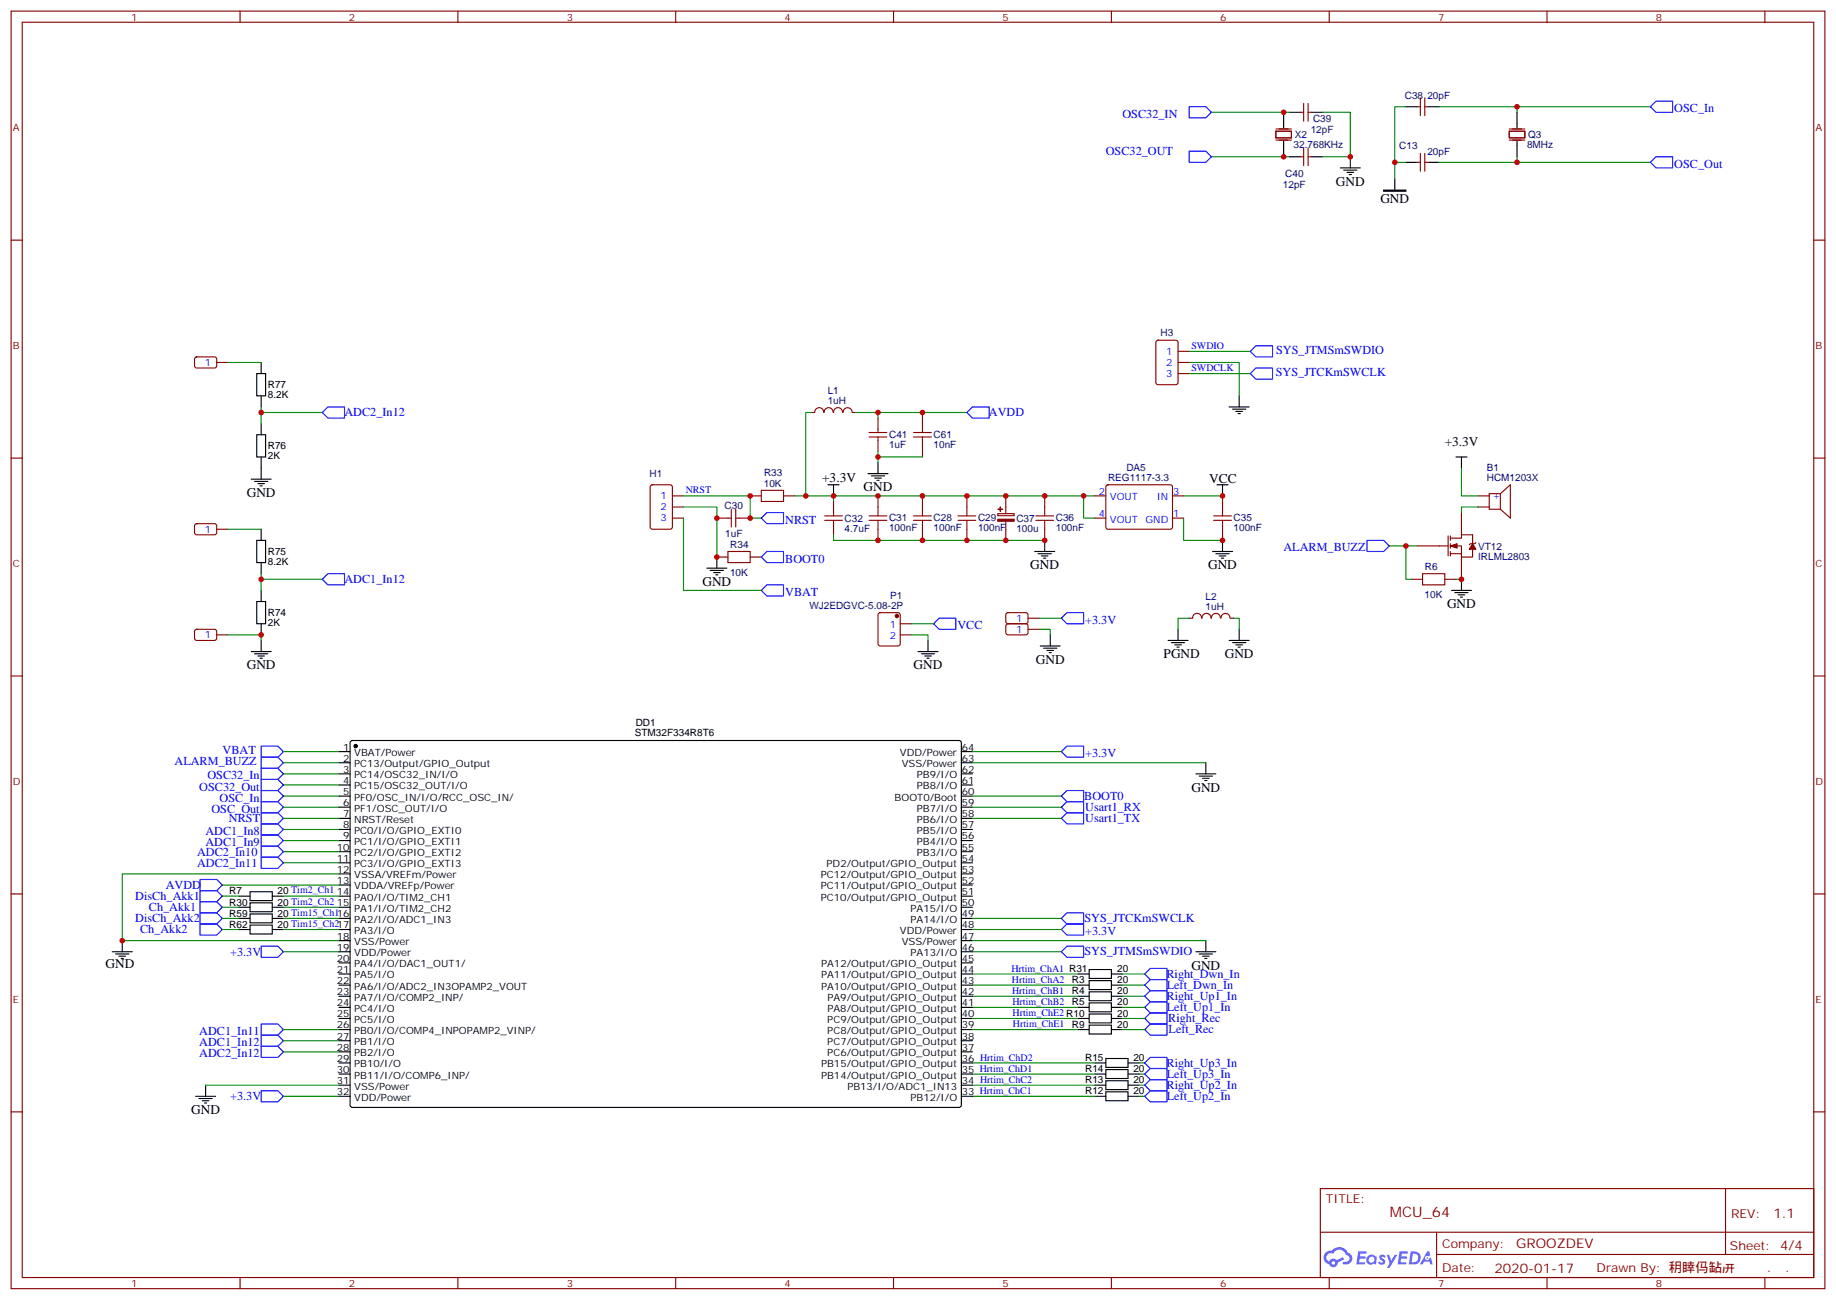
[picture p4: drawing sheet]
<svg xmlns="http://www.w3.org/2000/svg" width="583mm" height="413mm" viewBox="0 0 583 413" stroke-linecap="round" stroke-linejoin="round" font-family="sans-serif">
<g fill="none" stroke="#870000" stroke-width=".35">
<path d="M3.5 3.5h575.8v405.4h-575.8zM7.1 7.1h568.6v398.2h-568.6zM76.2 3.5v3.6M145.3 3.5v3.6M214.5 3.5v3.6M283.6 3.5v3.6M352.8 3.5v3.6M421.9 3.5v3.6M491.1 3.5v3.6M560.2 3.5v3.6M3.5 76.2h3.6M575.7 76.2h3.6"/>
<path d="M3.5 145.3h3.6M575.7 145.3h3.6M3.5 214.5h3.6M575.7 214.5h3.6M3.5 283.6h3.6M575.7 283.6h3.6M3.5 352.8h3.6M575.7 352.8h3.6M419.1 377.1h156.6v28.2h-156.6zM547.7 377.1v20.9M419.1 391h156.5M456 398h119.6"/>
<path d="M456 391v14.1M76.2 405.3v3.6M145.3 405.3v3.6M214.5 405.3v3.6M283.6 405.3v3.6M352.8 405.3v3.6M421.9 405.3v3.6M491.1 405.3v3.6M560.2 405.3v3.6"/>
</g>
<g fill="#5487ff">
<path d="M438.1 398.3a1.22 1.22 0 0 1 1.7 .3l-.4 .5a.47 .47 0 0 0-.3-.4 .47 .47 0 0 0-.5 .2l.1 .3a1.14 1.14 0 0 1 .8 1.7 1.14 1.14 0 0 1-1.9 0l-.2-.2 .5-.5 .7 .4a.29 .29 0 0 0 .3-.3 .29 .29 0 0 0-.2-.3 1.04 1.04 0 0 1-.6-1.7z"/>
<path d="M431.1 397h2.3l.4 .2-.2 .5-1.8 .1-.1 .8h1.5l.3 .4-.3 .4h-1.6l-.2 1.1h1.7l.2 .3-.2 .3-2.6 .1z"/>
<path d="M444.2 397.1l2.7 .1-.1 .5-1.8 .1-.2 .8h1.6l.3 .4-.4 .4h-1.6l-.1 1.1h1.7l.2 .3-.2 .3-2.7 .1z"/>
<path d="M453 397.1h.7l.3 1.2-.6 .3a.69 .69 0 0 0-1 .3 .69 .69 0 0 0 .4 1 .69 .69 0 0 0 .9-.7l.5-.2 .6 2.2h-.8l-.3-.9h-1.7l-.5 .9h-.8z"/>
<path d="M440.2 398.1h.8l.6 1.9 1.1-1.9h.9l-2.6 4.2h-.8l.9-1.5z"/>
<path d="M447.8 397.1l-.6 4.1h1.3a2.11 2.11 0 0 0 2.5-2.1 2.11 2.11 0 0 0-2.5-2zM448.5 397.8a1.43 1.43 0 0 1 1.6 1.6 1.43 1.43 0 0 1-2 1.1z"/>
<path d="M434.1 398.7a1.54 1.54 0 0 0-.1 2.1 1.54 1.54 0 0 0 2.1 .2l.7 .2 .3-2.3-.6-.3a1.49 1.49 0 0 0-2.4 .1zM434.3 399.7a.95 .95 0 0 1 1.9 0 .95 .95 0 0 1-1.9 0z"/>
<path d="M420.8 397.4a2.18 2.18 0 0 0 1.1 3.7 1.44 1.44 0 0 0 1.6 1 1.44 1.44 0 0 0 1.2-1.5l2-1-.5-.8-1.9 1a1.47 1.47 0 0 0-2.4 .4 1.39 1.39 0 0 1-.7-1.9 1.39 1.39 0 0 1 2-.5 2.12 2.12 0 0 1 2.2-1.3 2.12 2.12 0 0 1 1.9 1.7 1.14 1.14 0 0 1 1 1.4 1.14 1.14 0 0 1-1.6 .8 .43 .43 0 0 0-.5 .3 .43 .43 0 0 0 .4 .5 1.98 1.98 0 0 0 2.5-1.2 1.98 1.98 0 0 0-1.2-2.5 3.1 3.1 0 0 0-5.3-.7l-.9 .1zM422.7 400.7a.55 .55 0 0 1 1.1 0 .55 .55 0 0 1-1.1 0z"/>
<circle cx="453" cy="399.2" r=".26"/>
</g>
<g fill="none" stroke="#00f" stroke-width=".35">
<path d="M377.5 33.9h5.3l1.7 1.7-1.7 1.8h-5.3zM525.6 32.1h5.3v3.5h-5.3l-1.7-1.7zM377.5 48h5.3l1.7 1.7-1.7 1.8h-5.3zM525.6 49.7h5.3v3.6h-5.3l-1.7-1.8zM396.9 111.5l1.7-1.8h5.3v3.5h-5.3zM398.6 116.8h5.3v3.5h-5.3l-1.7-1.8zM104.1 129.1h5.3v3.5h-5.3l-1.8-1.7zM306.9 130.9l1.8-1.8h5.3v3.5h-5.3zM241.7 176.7l1.7-1.7h5.3v3.5h-5.3zM243.4 162.6h5.3v3.6h-5.3l-1.7-1.8zM433.9 171.5h5.3l1.8 1.7-1.8 1.8h-5.3zM102.3 183.8l1.8-1.8h5.3v3.6h-5.3z"/>
<path d="M243.4 185.6h5.3v3.5h-5.3l-1.7-1.8zM298.1 196.1h5.3v3.6h-5.3l-1.8-1.8zM338.7 194.4h5.3v3.5h-5.3l-1.8-1.8zM82.9 236.7h5.3l1.8 1.8-1.8 1.7h-5.3zM338.7 236.7h5.3v3.5h-5.3l-1.8-1.7zM82.9 240.2h5.3l1.8 1.8-1.8 1.8h-5.3zM82.9 257.9h5.3l1.8 1.7-1.8 1.8h-5.3zM82.9 254.4h5.3l1.8 1.7-1.8 1.8h-5.3zM82.9 250.8h5.3l1.8 1.8-1.8 1.8h-5.3zM82.9 243.8h5.3l1.8 1.7-1.8 1.8h-5.3zM82.9 247.3h5.3l1.8 1.8-1.8 1.7h-5.3zM338.7 257.9h5.3v3.5h-5.3l-1.8-1.8z"/>
<path d="M338.7 254.4h5.3v3.5h-5.3l-1.8-1.8zM338.7 250.8h5.3v3.6h-5.3l-1.8-1.8zM63.5 279h5.3l1.8 1.8-1.8 1.8h-5.3zM82.9 264.9h5.3l1.8 1.8-1.8 1.8h-5.3zM82.9 261.4h5.3l1.8 1.8-1.8 1.7h-5.3zM82.9 268.5h5.3l1.8 1.7-1.8 1.8h-5.3zM82.9 272h5.3l1.8 1.8-1.8 1.7h-5.3zM63.5 293.2h5.3l1.8 1.7-1.8 1.8h-5.3zM63.5 289.6h5.3l1.8 1.8-1.8 1.8h-5.3zM63.5 286.1h5.3l1.8 1.8-1.8 1.7h-5.3zM63.5 282.6h5.3l1.8 1.7-1.8 1.8h-5.3zM338.7 289.6h5.3v3.6h-5.3l-1.8-1.8z"/>
<path d="M338.7 293.2h5.3v3.5h-5.3l-1.8-1.8zM82.9 300.2h5.3l1.8 1.8-1.8 1.7h-5.3zM338.7 300.2h5.3v3.5h-5.3l-1.8-1.7zM363.4 309l1.7-1.7h5.3v3.5h-5.3zM363.4 316.1l1.7-1.8h5.3v3.6h-5.3zM363.4 312.6l1.7-1.8h5.3v3.5h-5.3zM365.1 317.9h5.3v3.5h-5.3l-1.7-1.8zM82.9 332h5.3l1.8 1.7-1.8 1.8h-5.3zM82.9 324.9h5.3l1.8 1.8-1.8 1.7h-5.3zM82.9 328.4h5.3l1.8 1.8-1.8 1.8h-5.3zM363.4 337.3l1.7-1.8h5.3v3.5h-5.3zM363.4 326.7l1.7-1.8h5.3v3.5h-5.3z"/>
<path d="M363.4 323.1l1.7-1.7h5.3v3.5h-5.3zM82.9 346.1h5.3l1.8 1.7-1.8 1.8h-5.3zM363.4 347.8l1.7-1.7h5.3v3.5h-5.3zM363.4 344.3l1.7-1.8h5.3v3.6h-5.3zM363.4 340.8l1.7-1.8h5.3v3.5h-5.3z"/>
</g>
<g fill="none" stroke="#870000" stroke-width=".35">
<path d="M412.7 35.6h1.1M413.8 32.8v5.7M415.2 32.8v5.7M415.2 35.6h1.1M449.8 33.9h1M450.8 31v5.7M452.3 31v5.7M452.3 33.9h1M405 41.6h4.9v2.1h-4.9zM405 44.4h4.9M405 40.9h4.9M412.7 49.7h1.1"/>
<path d="M413.8 46.9v5.7M415.2 46.9v5.7M415.2 49.7h1.1M449.8 51.5h1M450.8 48.7v5.6M452.3 48.7v5.6M452.3 51.5h1M479.1 41.6h4.9v2.1h-4.9zM479.1 44.4h4.9M479.1 40.9h4.9M62 113.4l.4-.2 6 .1 .4 .6-.1 2.4-.6 .5-5.9-.1-.5-.6v-2.2zM68.8 115h3.5"/>
<path d="M367.1 108.2l.5-.3h5.6l.7 .5v13l-.4 .6-5.9 .1-.7-.5v-12.9zM373.9 115h3.6M373.9 118.5h3.6M373.9 111.5h3.6M261.4 130.9a1.41 1.41 0 0 0-1.4-1.6 1.41 1.41 0 0 0-1.4 1.6h-1.1M261.6 130.9a1.41 1.41 0 0 1 1.4-1.6 1.41 1.41 0 0 1 1.4 1.6M264.6 130.9a1.41 1.41 0 0 1 1.4-1.6 1.41 1.41 0 0 1 1.4 1.6M267.7 130.9a1.41 1.41 0 0 1 1.4-1.5 1.41 1.41 0 0 1 1.4 1.5M270.6 130.9h1M275.9 137.2h5.6M275.9 138.6h5.6M278.7 132.6v4.6"/>
<path d="M278.7 138.6v4.6M290 137.2h5.6M290 138.6h5.6M292.8 130.9v6.3M292.8 138.6v6.4M206.6 154l.5-.2h5.6l.7 .4v13l-.4 .7h-5.9l-.7-.4v-13zM213.4 157.3h3.6M238.1 157.3h3.6M241.7 155.6h7v3.5h-7zM248.7 157.3h3.5M264.6 159.1v4.6M278.7 157.3v6.4"/>
<path d="M292.8 157.3v6.4M306.9 157.3v6.4M319.3 157.3v5.7M331.6 157.3v6.4M347.5 157.3h3.5M351.2 154l.5-.2 20 .1 .5 .6-.1 13-.6 .4h-20.1l-.4-.7v-12.7zM372.2 157.3h3.5M388.1 157.3v6.4M469.2 157.3h3.5M476.2 156.6l3.2-2.8v10.6l-3.2-2.8M476.2 156.6v5M476.2 156.6h-3.5v5h3.5"/>
<path d="M62 166.4l.4-.2h6l.4 .7-.1 2.4-.6 .4-5.9-.1-.5-.6v-2.1zM68.8 167.9h3.5M213.4 164.4h3.6M213.4 160.9h3.6M227.5 164.4h4.6M227.5 176.7h3.6M231.1 175h7v3.5h-7zM232.1 161.6v5.6M233.5 164.4h4.6M233.5 161.6v5.6M238.1 176.7h3.6M261.8 165.1h5.6"/>
<path d="M261.8 163.7h5.6M264.6 165.1v4.6M275.9 165.1h5.6M275.9 163.7h5.6M278.7 165.1v6.4M290 165.1h5.6M290 163.7h5.6M292.8 165.1v6.4M304.1 165.1h5.6M304.1 163.7h5.6M306.9 165.1v6.4M316.7 163h5.2v.6h-5.2z"/>
<path d="M319.3 165.5v6M328.8 165.1h5.6M328.8 163.7h5.6M331.6 165.1v6.4M347.5 164.4h3.5M372.2 164.4h3.5M385.2 165.1h5.7M385.2 163.7h5.7M388.1 165.1v6.4M449.8 173.2h9.9M459.7 170v6.4M460.4 170.7h3.5v-1h3.5v2.8"/>
<path d="M460.4 173.2h3.5v3.5h3.5v-2.4M460.4 175.7h3.5M460.4 170v1.5M460.4 172.5v1.4M460.4 175v1.4M463.9 162.6v7.1M463.9 176.7v7.1M468.5 172.2l-.4 .3h-1.4l-.3 .4M469.2 160.9h3.5M62 199.9l.4-.2h6l.4 .7-.1 2.4-.6 .4-5.9-.1-.5-.6v-2.1zM278.9 194.6l.5-.2h5.6l.7 .4 .1 9.5-.5 .6-5.9 .1-.7-.5v-9.4zM285.8 197.9h3.5"/>
<path d="M319.5 194.6l.5-.2h5.9l.4 .7v2.4l-.7 .4-5.9-.1-.4-.6v-2.1zM319.5 198.1l.5-.2 5.9 .1 .4 .6v2.4l-.7 .4h-5.9l-.4-.7v-2.1zM326.3 196.1h3.5M326.3 199.7h3.5M377.5 196.1h1M378.6 196.1a1.41 1.41 0 0 1 1.4-1.5 1.41 1.41 0 0 1 1.4 1.5M381.6 196.1a1.41 1.41 0 0 1 1.4-1.5 1.41 1.41 0 0 1 1.4 1.5M384.6 196.1a1.41 1.41 0 0 1 1.4-1.5 1.41 1.41 0 0 1 1.4 1.5M387.6 196.1a1.41 1.41 0 0 1 1.4-1.5 1.41 1.41 0 0 1 1.4 1.5M390.5 196.1h1.1M448 183.8h3.6M451.6 182h7v3.6h-7z"/>
<path d="M458.6 183.8h3.5M68.8 201.4h3.5M285.8 201.4h3.5"/>
</g>
<g fill="none" stroke="#008700" stroke-width=".35">
<path d="M384.5 35.6h24.7M419.8 35.6h8.8v14.1h-8.8M446.3 33.9h-3.6v22.9M456.8 33.9h67.1M481.5 33.9v1.7M384.5 49.7h24.7M442.7 51.5h3.6M456.8 51.5h67.1M481.5 49.7v1.8M72.3 115h10.6M377.5 118.5h19.4M377.5 115h15.8v10.6"/>
<path d="M377.5 111.5h19.4M82.9 130.9h19.4M82.9 129.1v5.3M257.5 130.9h-1.7v26.4M271.6 130.9h7.1M306.9 130.9h-28.2v1.7M217 157.3h21.1v7.1h3.6M252.2 157.3h12.4M278.7 143.2v1.8M292.8 145h-14.1v1.8M344 157.3h-79.4v1.8M347.5 157.3h-3.5v7.1h3.5"/>
<path d="M375.7 157.3h12.4M463.9 148.5v8.8h5.3M72.3 167.9h10.6M217 164.4v22.9h24.7M217 160.9h10.5v15.8M264.6 169.7v1.8h67M375.7 164.4v7.1h12.4M441 173.2h8.8M446.3 173.2v10.6h1.7M469.2 160.9h-5.3v1.7M82.9 183.8h19.4M82.9 182v5.3"/>
<path d="M289.3 197.9h7M329.8 199.7h3.6v1.7M329.8 196.1h7.1M377.5 196.1h-3.6v3.6M391.6 196.1h1.7v3.6M462.1 183.8h1.8M72.3 201.4h10.6v1.8M289.3 201.4h5.3v1.8M90 238.5h17.6M308.7 238.5h28.2M90 256.1h17.6M90 252.6h17.6"/>
<path d="M90 245.5h17.6M90 249.1h17.6M90 259.6h17.6M90 242h17.6M308.7 256.1h28.2M308.7 252.6h28.2M308.7 259.6h28.2M308.7 242h74.1M90 270.2h17.6M90 263.2h17.6M90 266.7h17.6M90 273.8h17.6"/>
<path d="M107.6 277.3h-68.8v21.1h68.8M70.6 284.3h5.2M70.6 287.9h5.2M70.6 291.4h5.2M70.6 294.9h5.2M70.6 280.8h37M90 284.3h17.6M90 287.9h17.6M90 291.4h17.6M90 294.9h17.6M308.7 291.4h28.2M308.7 294.9h28.2"/>
<path d="M308.7 298.4h74.1M90 302h17.6M308.7 302h28.2M308.7 309h33.5M308.7 312.6h33.5M308.7 316.1h33.5M308.7 319.6h33.5M356.3 309h7.1M356.3 312.6h7.1M356.3 316.1h7.1M356.3 319.6h7.1M90 330.2h17.6"/>
<path d="M90 326.7h17.6M90 333.7h17.6M308.7 337.3h38.8M308.7 326.7h33.5M308.7 323.1h33.5M356.3 326.7h7.1M356.3 323.1h7.1M361.6 337.3h1.8M65.3 344.3h42.3M90 347.8h17.6M308.7 347.8h38.8M308.7 344.3h38.8"/>
<path d="M308.7 340.8h38.8M361.6 347.8h1.8M361.6 344.3h1.8M361.6 340.8h1.8"/>
</g>
<g fill="none" stroke="#000" stroke-width=".35">
<path d="M407.5 35.6v5M409.2 35.6h3.5M416.3 35.6h3.5M446.3 33.9h3.5M453.3 33.9h3.5M481.5 35.6v5M407.5 44.8v4.9M409.2 49.7h3.5M416.3 49.7h3.5M425.4 53.3h6.4M426.5 54h4.2M427.6 54.7h2.1"/>
<path d="M428.3 55.4h.7M428.6 49.7v3.6M442.7 56.8v3.5M446.3 51.5h3.5M453.3 51.5h3.5M481.5 44.8v4.9M81.5 118.5h2.8v7.1h-2.8zM82.9 115v3.5M81.5 137.9h2.8v7.1h-2.8zM82.9 125.6v3.5M82.9 134.4v3.5M390.2 129.1h6.3"/>
<path d="M391.2 129.8h4.3M392.3 130.5h2.1M393 131.2h.7M393.3 125.6v3.5M79.7 152h6.4M80.8 152.8h4.2M81.8 153.5h2.2M82.5 154.2h.8M82.9 145v7M262.8 153.8h3.5M264.6 153.8v3.5M275.5 150.3h6.4"/>
<path d="M276.6 151h4.2M277.6 151.7h2.2M278.3 152.4h.7M278.7 146.8v3.5M386.3 153.8h3.5M388.1 153.8v3.5M462.1 145h3.6M463.9 145v3.5M81.5 171.5h2.8v7h-2.8zM82.9 167.9v3.6M82.9 178.5v3.5M227.5 176.7v3.6"/>
<path d="M328.4 175h6.4M329.5 175.7h4.2M330.6 176.4h2.1M331.3 177.1h.7M331.6 171.5v3.5M384.9 175h6.3M385.9 175.7h4.3M387 176.4h2.1M387.7 177.1h.7M388.1 171.5v3.5M81.5 190.9h2.8v7h-2.8zM82.9 187.3v3.6"/>
<path d="M82.9 197.9v3.5M224.4 180.3h6.3M225.4 181h4.3M226.5 181.7h2.1M227.2 182.4h.7M373.9 199.7v3.5M393.3 199.7v3.5M460.7 187.3h6.4M461.8 188h4.2M462.8 188.7h2.2M463.5 189.4h.8M463.9 183.8v3.5"/>
<path d="M79.7 206.7h6.4M80.8 207.4h4.2M81.8 208.1h2.2M82.5 208.8h.8M82.9 203.2v3.5M291.4 206.7h6.3M292.5 207.4h4.2M293.5 208.1h2.1M294.2 208.8h.7M294.6 203.2v3.5M330.2 205h6.3M331.3 205.7h4.2"/>
<path d="M332.3 206.4h2.1M333 207.1h.7M333.4 201.4v3.6M370.8 203.2h6.3M371.8 203.9h4.3M372.9 204.6h2.1M373.6 205.3h.7M390.2 203.2h6.3M391.2 203.9h4.3M392.3 204.6h2.1M393 205.3h.7M107.6 238.5h3.5"/>
<path d="M111.4 235.2l.4-.3 192.9 .1 .5 .7-.1 115.2-.7 .5-192.8-.1-.5-.6v-115zM305.2 238.5h3.5M107.6 242h3.5M107.6 245.5h3.5M107.6 249.1h3.5M107.6 252.6h3.5M107.6 256.1h3.5M107.6 259.6h3.5M305.2 242h3.5M305.2 245.5h3.5M305.2 249.1h3.5M305.2 252.6h3.5"/>
<path d="M305.2 256.1h3.5M305.2 259.6h3.5M379.6 245.5h6.3M380.6 246.2h4.3M381.7 246.9h2.1M382.4 247.7h.7M382.8 242v3.5M107.6 263.2h3.5M107.6 266.7h3.5M107.6 270.2h3.5M107.6 273.8h3.5M107.6 277.3h3.5"/>
<path d="M305.2 263.2h3.5M305.2 266.7h3.5M305.2 270.2h3.5M305.2 273.8h3.5M305.2 277.3h3.5M38.8 298.4v3.6M75.8 284.3h3.6M75.8 287.9h3.6M75.8 291.4h3.6M75.8 294.9h3.6M79.4 282.9h7v2.9h-7zM79.4 286.5h7v2.8h-7z"/>
<path d="M79.4 290h7v2.8h-7zM79.4 293.5h7v2.8h-7zM86.4 284.3h3.6M86.4 287.9h3.6M86.4 291.4h3.6M86.4 294.9h3.6M107.6 284.3h3.5M107.6 287.9h3.5M107.6 291.4h3.5M107.6 294.9h3.5M107.6 280.8h3.5M107.6 298.4h3.5"/>
<path d="M305.2 284.3h3.5M305.2 287.9h3.5M305.2 291.4h3.5M305.2 294.9h3.5M305.2 280.8h3.5M305.2 298.4h3.5M382.8 298.4v3.6M35.6 302h6.4M36.7 302.7h4.2M37.7 303.4h2.2M38.5 304.1h.7M107.6 309h3.5"/>
<path d="M107.6 312.6h3.5M107.6 316.1h3.5M107.6 319.6h3.5M107.6 302h3.5M107.6 305.5h3.5M305.2 309h3.5M305.2 312.6h3.5M305.2 316.1h3.5M305.2 319.6h3.5M305.2 302h3.5M305.2 305.5h3.5M342.2 309h3.5"/>
<path d="M342.2 312.6h3.5M342.2 316.1h3.5M342.2 319.6h3.5M345.7 307.6h7.1v2.8h-7.1zM345.7 311.1h7.1v2.9h-7.1zM345.7 314.7h7.1v2.8h-7.1zM345.7 318.2h7.1v2.8h-7.1zM352.8 309h3.5M352.8 312.6h3.5M352.8 316.1h3.5M352.8 319.6h3.5M379.6 302h6.3"/>
<path d="M380.6 302.7h4.3M381.7 303.4h2.1M382.4 304.1h.7M107.6 337.3h3.5M107.6 323.1h3.5M107.6 326.7h3.5M107.6 330.2h3.5M107.6 333.7h3.5M305.2 337.3h3.5M305.2 323.1h3.5M305.2 326.7h3.5M305.2 330.2h3.5"/>
<path d="M305.2 333.7h3.5M342.2 323.1h3.5M342.2 326.7h3.5M345.7 325.3h7.1v2.8h-7.1zM345.7 321.7h7.1v2.9h-7.1zM347.5 337.3h3.5M351 339.4h7.1v2.8h-7.1zM351 335.8h7.1v2.9h-7.1zM352.8 323.1h3.5M352.8 326.7h3.5M358.1 337.3h3.5M62.1 347.8h6.3"/>
<path d="M63.1 348.5h4.3M64.2 349.2h2.1M64.9 350h.7M65.3 344.3v3.5M107.6 347.8h3.5M107.6 344.3h3.5M107.6 340.8h3.5M305.2 347.8h3.5M305.2 344.3h3.5M305.2 340.8h3.5M347.5 347.8h3.5M347.5 344.3h3.5"/>
<path d="M347.5 340.8h3.5M351 346.4h7.1v2.8h-7.1zM351 342.9h7.1v2.8h-7.1zM358.1 347.8h3.5M358.1 344.3h3.5M358.1 340.8h3.5"/>
</g>
<g fill="#870000" stroke="#870000" stroke-width=".35">
<path d="M316.7 164.7h5.2v.7h-5.2z"/>
<path d="M316.8 161.6h1.4z"/>
<path d="M317.5 160.9v1.4z"/>
<path d="M460.4 173.2l2.1-.7v1.4z"/>
<path d="M467.4 172.5l1.1 1.8h-2.1z"/>
<circle cx="284.7" cy="195.4" r=".53"/>
</g>
<g fill="#000" stroke="#000" stroke-width=".35">
<path d="M439.2 60.3h7.1v.4h-7.1z"/>
<circle cx="112.9" cy="236.7" r=".53"/>
</g>
<g fill="#c00">
<circle cx="82.9" cy="183.8" r=".88"/>
<circle cx="38.8" cy="298.4" r=".88"/>
<circle cx="255.8" cy="157.3" r=".88"/>
<circle cx="292.8" cy="130.9" r=".88"/>
<circle cx="278.7" cy="145" r=".88"/>
<circle cx="407.5" cy="49.7" r=".88"/>
<circle cx="428.6" cy="49.7" r=".88"/>
<circle cx="407.5" cy="35.6" r=".88"/>
<circle cx="481.5" cy="51.5" r=".88"/>
<circle cx="442.7" cy="51.5" r=".88"/>
<circle cx="481.5" cy="33.9" r=".88"/>
<circle cx="446.3" cy="173.2" r=".88"/>
<circle cx="227.5" cy="164.4" r=".88"/>
<circle cx="264.6" cy="157.3" r=".88"/>
<circle cx="331.6" cy="171.4" r=".88"/>
<circle cx="292.8" cy="171.4" r=".88"/>
<circle cx="278.7" cy="171.4" r=".88"/>
<circle cx="388.1" cy="157.3" r=".88"/>
<circle cx="388.1" cy="171.4" r=".88"/>
<circle cx="344" cy="157.3" r=".88"/>
<circle cx="319.3" cy="157.3" r=".88"/>
<circle cx="331.6" cy="157.3" r=".88"/>
<circle cx="278.7" cy="157.3" r=".88"/>
<circle cx="292.8" cy="157.3" r=".88"/>
<circle cx="306.9" cy="157.3" r=".88"/>
<circle cx="306.9" cy="171.4" r=".88"/>
<circle cx="319.3" cy="171.4" r=".88"/>
<circle cx="238.1" cy="157.3" r=".88"/>
<circle cx="238.1" cy="164.4" r=".88"/>
<circle cx="227.5" cy="176.7" r=".88"/>
<circle cx="463.9" cy="183.8" r=".88"/>
<circle cx="278.7" cy="130.9" r=".88"/>
<circle cx="82.9" cy="201.4" r=".88"/>
<circle cx="82.9" cy="130.9" r=".88"/>
</g>
<text font-size="4.6" fill="#800" x="441.2" y="386.1">MCU_64</text>
<g font-size="4.2">
<text x="424" y="58.9">GND</text>
<text x="438.1" y="64.6">GND</text>
<text x="458.6" y="141.5">+3.3V</text>
<text x="261" y="152.8">+3.3V</text>
<text x="274.1" y="155.9">GND</text>
<text x="383.8" y="153.1">VCC</text>
<text x="78.3" y="157.7">GND</text>
<text x="223" y="185.9">GND</text>
<text x="327" y="180.6">GND</text>
<text x="383.5" y="180.6">GND</text>
<text x="459.3" y="193">GND</text>
<text x="369.4" y="208.8">PGND</text>
<text x="388.8" y="208.8">GND</text>
<text x="78.3" y="212.4">GND</text>
<text x="290" y="212.4">GND</text>
<text x="328.8" y="210.6">GND</text>
<text x="378.2" y="251.2">GND</text>
<text x="33.5" y="307.3">GND</text>
<text x="378.2" y="307.6">GND</text>
<text x="60.7" y="353.5">GND</text>
</g>
<g font-size="4.2" fill="#800">
<text x="562.9" y="386.4">1.1</text>
<text x="481.3" y="395.9">GROOZDEV</text>
<text x="474.4" y="403.7">2020-01-17</text>
<text x="560.9" y="403.7">.</text>
<text x="566.6" y="403.7">.</text>
</g>
<g font-size="3.9" fill="#00f">
<text x="531.5" y="35.6">OSC_In</text>
<text x="356.3" y="37.4">OSC32_IN</text>
<text x="351" y="49.2">OSC32_OUT</text>
<text x="531.5" y="53.3">OSC_Out</text>
<text x="405.1" y="112.2">SYS_JTMSmSWDIO</text>
<text x="405" y="119.2">SYS_JTCKmSWCLK</text>
<text x="109.4" y="132.1">ADC2_In12</text>
<text x="313.9" y="132.1">AVDD</text>
<text x="249.2" y="166.2">NRST</text>
<text x="249.2" y="178.5">BOOT0</text>
<text x="407.4" y="175">ALARM_BUZZ</text>
<text x="109.4" y="185">ADC1_In12</text>
<text x="249.2" y="189.1">VBAT</text>
<text x="344.5" y="197.9">+3.3V</text>
<text x="303.9" y="199.7">VCC</text>
<text x="70.6" y="239.2">VBAT</text>
<text x="55.4" y="242.7">ALARM_BUZZ</text>
<text x="344.5" y="240.2">+3.3V</text>
<text x="63.2" y="250.8">OSC32_Out</text>
<text x="65.8" y="247.3">OSC32_In</text>
<text x="67.1" y="257.9">OSC_Out</text>
<text x="69.7" y="254.4">OSC_In</text>
<text x="344.2" y="253.8">BOOT0</text>
<text x="344.5" y="257.4">Usart1_RX</text>
<text x="72.7" y="260.9">NRST</text>
<text x="344.5" y="260.9">Usart1_TX</text>
<text x="65.2" y="268.5">ADC1_In9</text>
<text x="65.2" y="264.9">ADC1_In8</text>
<text x="62.6" y="271.5">ADC2_In10</text>
<text x="62.6" y="275.1">ADC2_In11</text>
<text x="43" y="285.5">DisCh_Akk1</text>
<text x="52.6" y="282.1">AVDD</text>
<text x="43" y="292.5">DisCh_Akk2</text>
<text x="47.3" y="289">Ch_Akk1</text>
<text x="344.2" y="292.6">SYS_JTCKmSWCLK</text>
<text x="44.5" y="296.2">Ch_Akk2</text>
<text x="344.5" y="296.7">+3.3V</text>
<text x="73.1" y="303.2">+3.3V</text>
<text x="344.2" y="303.2">SYS_JTMSmSWDIO</text>
<text x="370.3" y="310.3">Right_Dwn_In</text>
<text x="370.3" y="317.3">Right_Up1_In</text>
<text x="370.3" y="313.8">Left_Dwn_In</text>
<text x="370.4" y="320.9">Left_Up1_In</text>
<text x="63.2" y="328.4">ADC1_In11</text>
<text x="370.8" y="324.4">Right_Rec</text>
<text x="370.9" y="327.9">Left_Rec</text>
<text x="63.2" y="335.5">ADC2_In12</text>
<text x="63.2" y="332">ADC1_In12</text>
<text x="370.3" y="338.5">Right_Up3_In</text>
<text x="370.3" y="345.5">Right_Up2_In</text>
<text x="370.4" y="342">Left_Up3_In</text>
<text x="73.1" y="349.1">+3.3V</text>
<text x="370.4" y="349.1">Left_Up2_In</text>
</g>
<g font-size="3.9" fill="#800">
<text x="420.9" y="381.7">TITLE:</text>
<text x="549.5" y="386.4">REV:</text>
<text x="457.8" y="395.9">Company:</text>
<text x="549.1" y="396.5">Sheet: 4/4</text>
<text x="457.8" y="403.6">Date:</text>
<text x="506.8" y="403.7">Drawn By: 䄴䁄㐷䍄㕃</text>
</g>
<g font-size="3.2" fill="#800">
<text x="41.6" y="6.5">1</text>
<text x="110.8" y="6.5">2</text>
<text x="179.9" y="6.5">3</text>
<text x="249.1" y="6.5">4</text>
<text x="318.2" y="6.5">5</text>
<text x="387.3" y="6.5">6</text>
<text x="456.5" y="6.5">7</text>
<text x="525.6" y="6.5">8</text>
<text x="4.1" y="41.6">A</text>
<text x="576.3" y="41.6">A</text>
<text x="4.1" y="110.8">B</text>
<text x="576.3" y="110.8">B</text>
<text x="4.1" y="179.9">C</text>
<text x="576.3" y="179.9">C</text>
<text x="4.1" y="249.1">D</text>
<text x="576.3" y="249.1">D</text>
<text x="4.1" y="318.2">E</text>
<text x="576.3" y="318.2">E</text>
<text x="41.6" y="408.3">1</text>
<text x="110.8" y="408.3">2</text>
<text x="179.9" y="408.3">3</text>
<text x="249.1" y="408.3">4</text>
<text x="318.2" y="408.3">5</text>
<text x="387.3" y="408.3">6</text>
<text x="456.5" y="408.3">7</text>
<text x="525.6" y="408.3">8</text>
</g>
<g font-size="3.2" fill="#000080">
<text x="445.9" y="31.5">C38</text>
<text x="453.1" y="31.5">20pF</text>
<text x="416.8" y="38.6">C39</text>
<text x="410.6" y="46.9">32.768KHz</text>
<text x="411" y="43.7">X2</text>
<text x="416.1" y="42.1">12pF</text>
<text x="444.2" y="47.3">C13</text>
<text x="484.7" y="46.9">8MHz</text>
<text x="485.1" y="43.7">Q3</text>
<text x="453.1" y="49.1">20pF</text>
<text x="407.2" y="59.7">12pF</text>
<text x="408" y="56.2">C40</text>
<text x="368.4" y="106.7">H3</text>
<text x="262.7" y="125.1">L1</text>
<text x="262.7" y="128.3">1uH</text>
<text x="282.2" y="142.2">1uF</text>
<text x="282.2" y="139">C41</text>
<text x="296.3" y="142.2">10nF</text>
<text x="296.3" y="139">C61</text>
<text x="357.5" y="149.6">DA5</text>
<text x="471.9" y="149.6">B1</text>
<text x="206.2" y="151.3">H1</text>
<text x="242.4" y="154.4">10K</text>
<text x="242.5" y="150.9">R33</text>
<text x="351.7" y="152.8">REG1117-3.3</text>
<text x="471.9" y="152.8">HCM1203X</text>
<text x="230" y="161.5">C30</text>
<text x="268.1" y="165.5">C32</text>
<text x="282.2" y="165.5">C31</text>
<text x="296.3" y="165.5">C28</text>
<text x="310.4" y="165.5">C29</text>
<text x="322.6" y="165.5">C37</text>
<text x="335.1" y="165.5">C36</text>
<text x="391.6" y="165.5">C35</text>
<text x="230.2" y="170.3">1uF</text>
<text x="231.8" y="173.9">R34</text>
<text x="268.1" y="168.7">4.7uF</text>
<text x="282.2" y="168.6">100nF</text>
<text x="296.3" y="168.6">100nF</text>
<text x="310.4" y="168.6">100nF</text>
<text x="322.6" y="168.8">100u</text>
<text x="335.1" y="168.6">100nF</text>
<text x="391.6" y="168.6">100nF</text>
<text x="469.2" y="177.5">IRLML2803</text>
<text x="469.2" y="174.4">VT12</text>
<text x="231.7" y="182.7">10K</text>
<text x="452.3" y="180.9">R6</text>
<text x="282.6" y="190.1">P1</text>
<text x="382.7" y="190.4">L2</text>
<text x="452.2" y="189.7">10K</text>
<text x="256.9" y="193.3">WJ2EDGVC-5.08-2P</text>
<text x="382.7" y="193.5">1uH</text>
</g>
<g font-size="3.2" fill="#00f">
<text x="370.2" y="112.5">1</text>
<text x="378.2" y="110.6">SWDIO</text>
<text x="65" y="116.1">1</text>
<text x="370.2" y="119.6">3</text>
<text x="370.2" y="116.1">2</text>
<text x="378.2" y="117.7">SWDCLK</text>
<text x="209.6" y="158.4">1</text>
<text x="209.6" y="161.9">2</text>
<text x="217.7" y="156.5">NRST</text>
<text x="348.8" y="157">2</text>
<text x="352.3" y="158.8">VOUT</text>
<text x="367.2" y="158.8">IN</text>
<text x="372.4" y="157">3</text>
<text x="473.8" y="158.4">+</text>
<text x="209.6" y="165.5">3</text>
<text x="348.8" y="164">4</text>
<text x="352.3" y="165.8">VOUT</text>
<text x="363.6" y="165.8">GND</text>
<text x="372.4" y="164">1</text>
<text x="65" y="169">1</text>
<text x="322.5" y="197.2">1</text>
<text x="65" y="202.5">1</text>
<text x="282.4" y="199.3">1</text>
<text x="282.4" y="202.8">2</text>
<text x="322.5" y="200.7">1</text>
<text x="321.1" y="308.3">Hrtim_ChA1 R31</text>
<text x="321.2" y="311.9">Hrtim_ChA2</text>
<text x="321.2" y="315.4">Hrtim_ChB1</text>
<text x="321.4" y="318.9">Hrtim_ChB2</text>
<text x="321.4" y="322.4">Hrtim_ChE2 R10</text>
<text x="321.5" y="326">Hrtim_ChE1</text>
</g>
<g font-size="3.2">
<text x="85" y="123.1">R77</text>
<text x="85" y="126.3">8.2K</text>
<text x="85" y="142.6">R76</text>
<text x="85" y="145.8">2K</text>
<text x="85" y="179.2">8.2K</text>
<text x="85" y="176">R75</text>
<text x="85" y="195.5">R74</text>
<text x="85" y="198.7">2K</text>
<text x="201.5" y="233.6">STM32F334R8T6</text>
<text x="201.8" y="230.4">DD1</text>
<text x="108.9" y="238.1">1</text>
<text x="112.4" y="239.9">VBAT/Power</text>
<text x="285.7" y="239.9">VDD/Power</text>
<text x="305.3" y="238.1">64</text>
<text x="108.9" y="241.7">2</text>
<text x="108.9" y="245.2">3</text>
<text x="112.4" y="243.4">PC13/Output/GPIO_Output</text>
<text x="286.2" y="243.4">VSS/Power</text>
<text x="305.3" y="245.2">62</text>
<text x="305.3" y="241.7">63</text>
<text x="108.9" y="248.7">4</text>
<text x="112.4" y="246.9">PC14/OSC32_IN/I/O</text>
<text x="112.4" y="250.5">PC15/OSC32_OUT/I/O</text>
<text x="291" y="250.5">PB8/I/O</text>
<text x="291" y="246.9">PB9/I/O</text>
<text x="305.3" y="248.7">61</text>
<text x="108.9" y="252.2">5</text>
<text x="108.9" y="255.8">6</text>
<text x="112.4" y="254">PF0/OSC_IN/I/O/RCC_OSC_IN/</text>
<text x="112.4" y="257.5">PF1/OSC_OUT/I/O</text>
<text x="284" y="254">BOOT0/Boot</text>
<text x="291" y="257.5">PB7/I/O</text>
<text x="305.3" y="255.8">59</text>
<text x="305.3" y="252.2">60</text>
<text x="108.9" y="259.3">7</text>
<text x="108.9" y="262.8">8</text>
<text x="112.4" y="261.1">NRST/Reset</text>
<text x="291" y="261.1">PB6/I/O</text>
<text x="305.3" y="262.8">57</text>
<text x="305.3" y="259.3">58</text>
<text x="106.9" y="269.9">10</text>
<text x="108.9" y="266.3">9</text>
<text x="112.4" y="264.6">PC0/I/O/GPIO_EXTI0</text>
<text x="112.4" y="268.1">PC1/I/O/GPIO_EXTI1</text>
<text x="291" y="268.1">PB4/I/O</text>
<text x="291" y="264.6">PB5/I/O</text>
<text x="305.3" y="269.9">55</text>
<text x="305.3" y="266.3">56</text>
<text x="106.9" y="273.4">11</text>
<text x="112.4" y="271.6">PC2/I/O/GPIO_EXTI2</text>
<text x="112.4" y="275.2">PC3/I/O/GPIO_EXTI3</text>
<text x="262.4" y="275.2">PD2/Output/GPIO_Output</text>
<text x="291" y="271.6">PB3/I/O</text>
<text x="305.3" y="273.4">54</text>
<text x="106.9" y="276.9">12</text>
<text x="106.9" y="280.5">13</text>
<text x="112.4" y="278.7">VSSA/VREFm/Power</text>
<text x="260.6" y="278.7">PC12/Output/GPIO_Output</text>
<text x="305.3" y="280.5">52</text>
<text x="305.3" y="276.9">53</text>
<text x="72.8" y="283.8">R7</text>
<text x="72.8" y="287.3">R30</text>
<text x="88.1" y="283.8">20 Tim2_Ch1</text>
<text x="88.1" y="287.3">20 Tim2_Ch2</text>
<text x="106.9" y="284">14</text>
<text x="106.9" y="287.5">15</text>
<text x="112.4" y="282.2">VDDA/VREFp/Power</text>
<text x="112.4" y="285.8">PA0/I/O/TIM2_CH1</text>
<text x="260.6" y="285.8">PC10/Output/GPIO_Output</text>
<text x="260.6" y="282.2">PC11/Output/GPIO_Output</text>
<text x="305.3" y="287.5">50</text>
<text x="305.3" y="284">51</text>
<text x="72.8" y="290.8">R59</text>
<text x="88.1" y="290.8">20 Tim15_Ch116</text>
<text x="112.4" y="289.3">PA1/I/O/TIM2_CH2</text>
<text x="112.4" y="292.8">PA2/I/O/ADC1_IN3</text>
<text x="289" y="292.8">PA14/I/O</text>
<text x="289" y="289.3">PA15/I/O</text>
<text x="305.3" y="291">49</text>
<text x="72.8" y="294.4">R62</text>
<text x="88.1" y="294.4">20 Tim15_Ch217</text>
<text x="106.9" y="298.1">18</text>
<text x="112.4" y="296.3">PA3/I/O</text>
<text x="112.4" y="299.9">VSS/Power</text>
<text x="285.7" y="296.3">VDD/Power</text>
<text x="286.2" y="299.9">VSS/Power</text>
<text x="305.3" y="298.1">47</text>
<text x="305.3" y="294.6">48</text>
<text x="106.9" y="301.6">19</text>
<text x="106.9" y="305.2">20</text>
<text x="112.4" y="303.4">VDD/Power</text>
<text x="289" y="303.4">PA13/I/O</text>
<text x="305.3" y="305.2">45</text>
<text x="305.3" y="301.6">46</text>
<text x="106.9" y="308.7">21</text>
<text x="112.4" y="306.9">PA4/I/O/DAC1_OUT1/</text>
<text x="112.4" y="310.4">PA5/I/O</text>
<text x="260.6" y="310.4">PA11/Output/GPIO_Output</text>
<text x="260.6" y="306.9">PA12/Output/GPIO_Output</text>
<text x="305.3" y="308.7">44</text>
<text x="340.2" y="311.9">R3</text>
<text x="354.6" y="308.4">20</text>
<text x="354.6" y="311.9">20</text>
<text x="106.9" y="312.2">22</text>
<text x="106.9" y="315.7">23</text>
<text x="112.4" y="314">PA6/I/O/ADC2_IN3OPAMP2_VOUT</text>
<text x="112.4" y="317.5">PA7/I/O/COMP2_INP/</text>
<text x="260.6" y="314">PA10/Output/GPIO_Output</text>
<text x="262.7" y="317.5">PA9/Output/GPIO_Output</text>
<text x="305.3" y="315.7">42</text>
<text x="305.3" y="312.2">43</text>
<text x="340.2" y="315.5">R4</text>
<text x="354.6" y="315.5">20</text>
<text x="106.9" y="319.3">24</text>
<text x="106.9" y="322.8">25</text>
<text x="112.4" y="321">PC4/I/O</text>
<text x="262.7" y="321">PA8/Output/GPIO_Output</text>
<text x="305.3" y="322.8">40</text>
<text x="305.3" y="319.3">41</text>
<text x="340.2" y="319">R5</text>
<text x="354.6" y="319">20</text>
<text x="354.6" y="322.5">20</text>
<text x="106.9" y="326.3">26</text>
<text x="106.9" y="329.8">27</text>
<text x="112.4" y="324.6">PC5/I/O</text>
<text x="112.4" y="328.1">PB0/I/O/COMP4_INPOPAMP2_VINP/</text>
<text x="262.6" y="328.1">PC8/Output/GPIO_Output</text>
<text x="262.6" y="324.6">PC9/Output/GPIO_Output</text>
<text x="305.3" y="329.8">38</text>
<text x="305.3" y="326.3">39</text>
<text x="340.2" y="326.1">R9</text>
<text x="354.6" y="326.1">20</text>
<text x="106.9" y="333.4">28</text>
<text x="112.4" y="331.6">PB1/I/O</text>
<text x="112.4" y="335.1">PB2/I/O</text>
<text x="262.6" y="335.1">PC6/Output/GPIO_Output</text>
<text x="262.6" y="331.6">PC7/Output/GPIO_Output</text>
<text x="305.3" y="333.4">37</text>
<text x="106.9" y="336.9">29</text>
<text x="106.9" y="340.4">30</text>
<text x="112.4" y="338.7">PB10/I/O</text>
<text x="260.6" y="338.7">PB15/Output/GPIO_Output</text>
<text x="305.3" y="340.4">35 Hrtim_ChD1</text>
<text x="305.3" y="336.9">36 Hrtim_ChD2</text>
<text x="344.5" y="340.2">R14</text>
<text x="344.5" y="336.6">R15</text>
<text x="359.8" y="340.2">20</text>
<text x="359.8" y="336.6">20</text>
<text x="106.9" y="344">31</text>
<text x="106.9" y="347.5">32</text>
<text x="112.4" y="342.2">PB11/I/O/COMP6_INP/</text>
<text x="112.4" y="345.7">VSS/Power</text>
<text x="260.6" y="342.2">PB14/Output/GPIO_Output</text>
<text x="269" y="345.7">PB13/I/O/ADC1_IN13</text>
<text x="305.3" y="347.5">33 Hrtim_ChC1</text>
<text x="305.3" y="344">34 Hrtim_ChC2</text>
<text x="344.5" y="347.2">R12</text>
<text x="344.5" y="343.7">R13</text>
<text x="359.8" y="347.2">20</text>
<text x="359.8" y="343.7">20</text>
<text x="112.4" y="349.2">VDD/Power</text>
<text x="289" y="349.2">PB12/I/O</text>
</g>
</svg>
